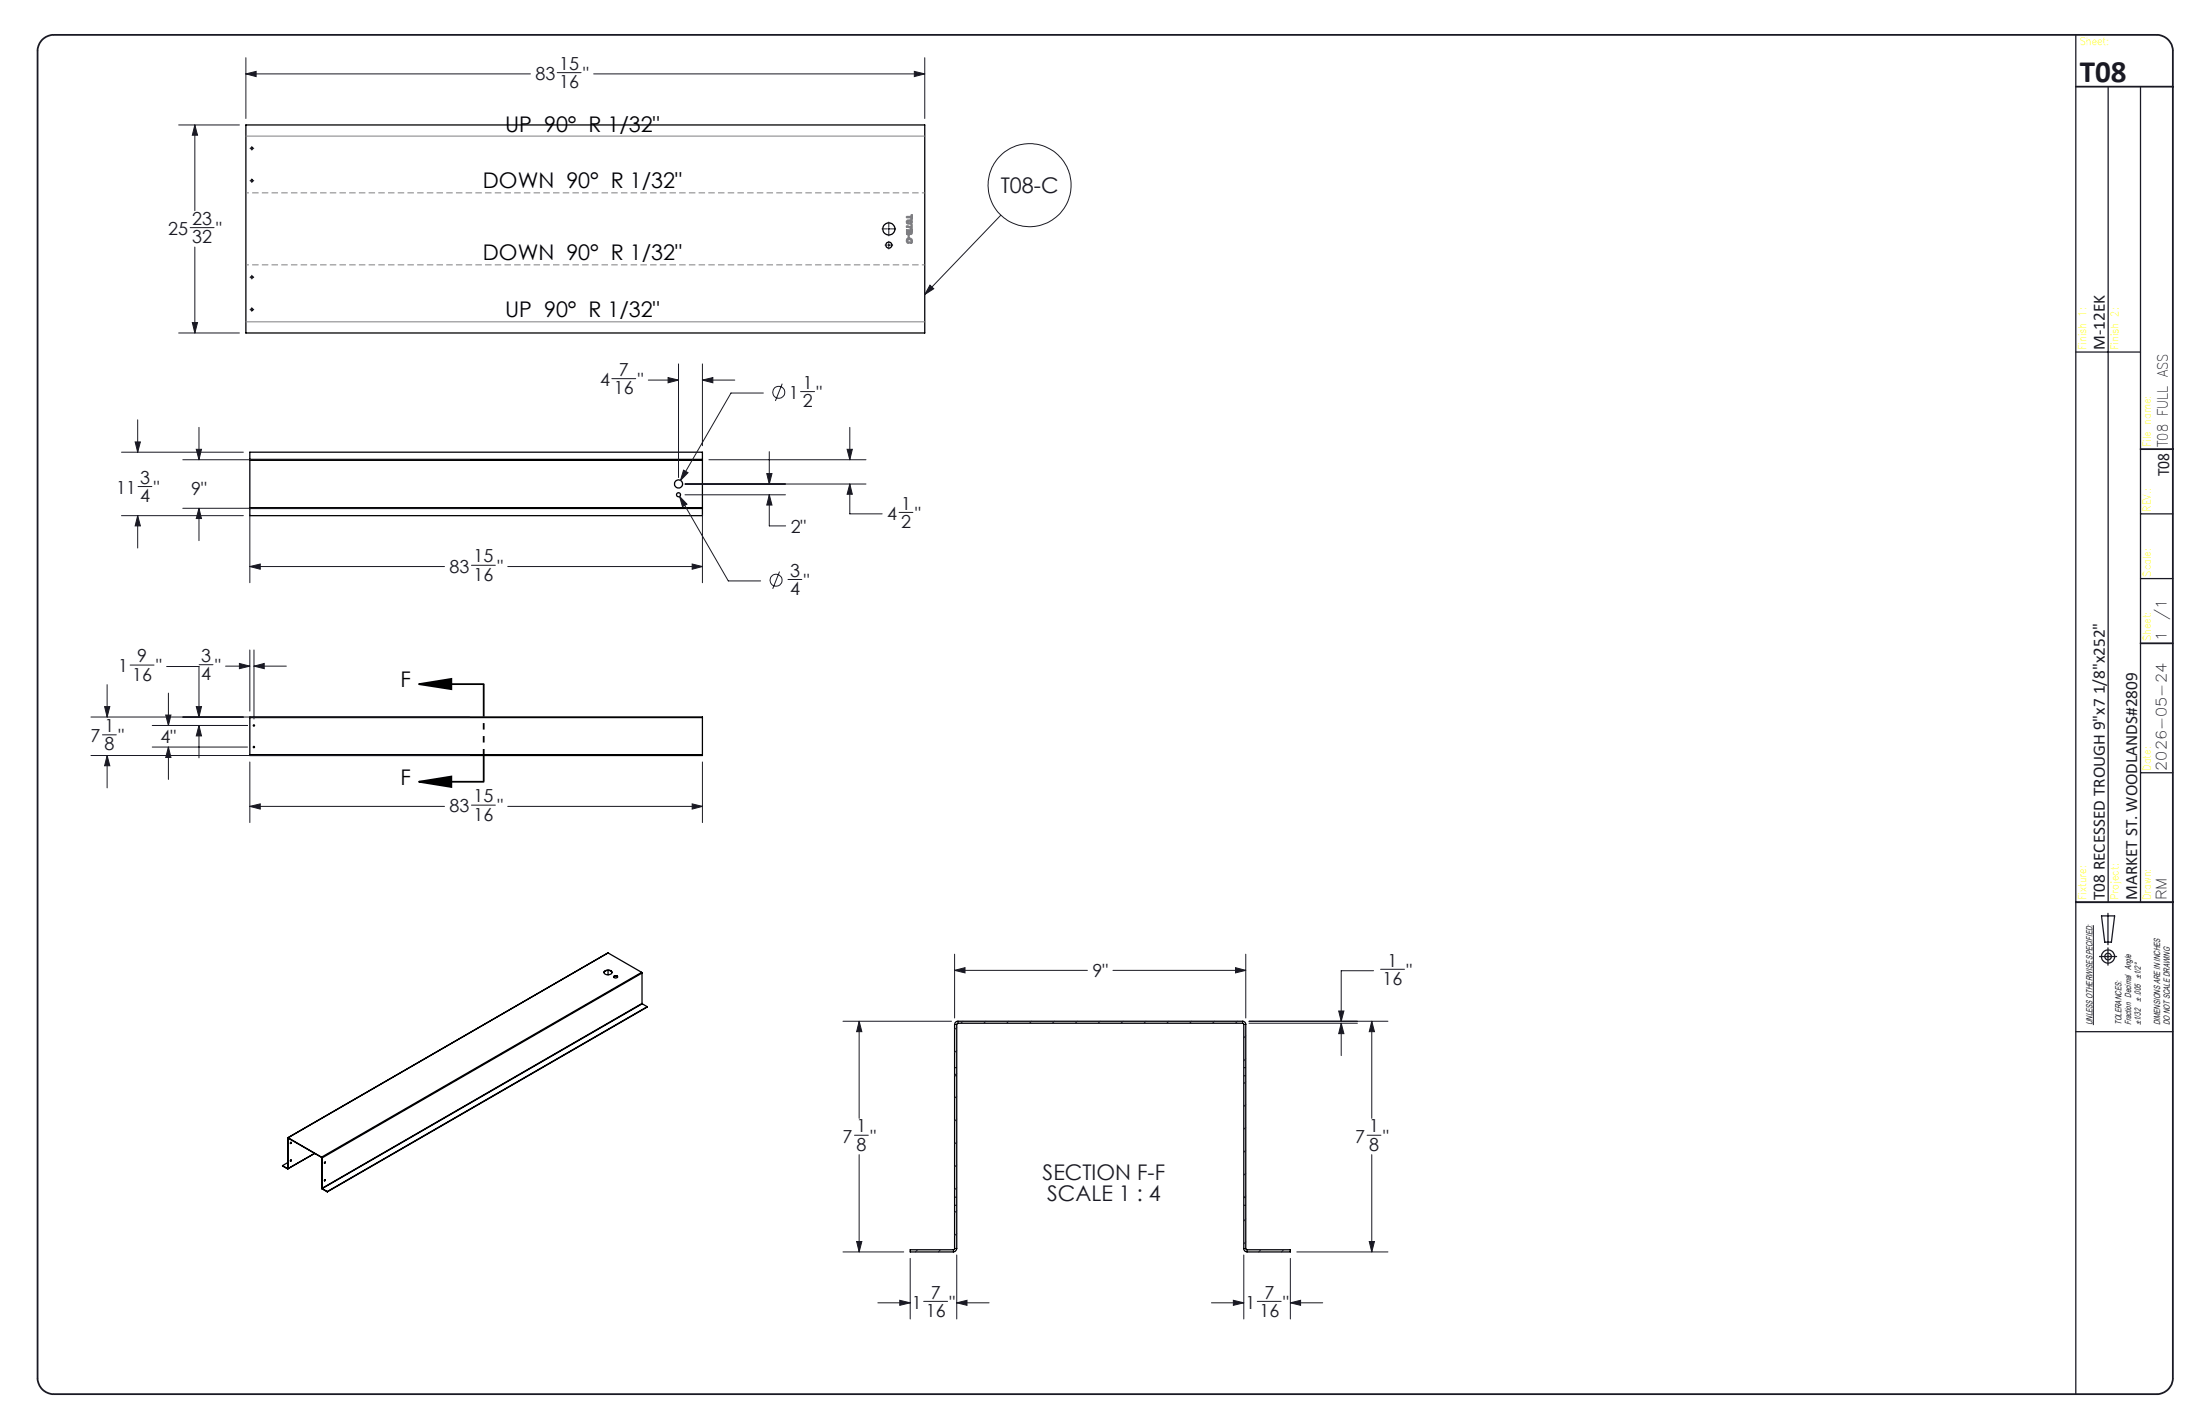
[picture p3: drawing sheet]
<svg xmlns="http://www.w3.org/2000/svg" width="432mm" height="279mm" viewBox="0 0 432 279" stroke-linecap="round" stroke-linejoin="round" font-family="sans-serif">
<g fill="none" stroke="#191924" stroke-width=".2">
<path d="M48.3 14.5l2-.5v1zM48.3 11.3v11.9M48.3 14.5h55.8M109.4 14.3h4.7M116.5 14.5h65M179.5 14l2 .5-2 .5zM181.5 11.3v11.9M35.1 24.5h11.9M38.2 24.5l.6 2h-1.1zM38.2 24.5v16.8M49.1 29.1h.1M49.1 35.5h.1"/>
<path d="M49.3 29.1h.3M49.3 35.5h.3M49.4 28.8h.1M49.4 29v.3M49.4 29.4v.1M49.4 35.1h.1M49.4 35.3v.3M49.4 35.8h.1M49.7 29.1h.1M49.7 35.5h.1M37.3 44.7h4.7M38.2 48.5v16.8"/>
<path d="M49.1 54.4h.1M49.3 54.4h.3M49.4 54v.1M49.4 54.2v.3M49.4 54.7v.1M49.7 54.4h.1M173.1 44.9h1M173.7 48.1h.4M174.3 48.1h.3M174.3 44.9h.3M174.4 43.6v1M174.4 44.8v.3"/>
<path d="M174.4 45.2v1.1M174.4 47.3v.5M174.4 47.9v.4M174.4 48.4v.5M174.8 48.1h.4M174.8 44.9h1M182.5 56l.8 .7-1.8 1.1zM196.4 42.2l-14.9 15.6M35.1 65.3h11.9M37.7 63.3h1.1l-.6 2zM49.1 60.7h.1M49.3 60.7h.3"/>
<path d="M49.4 60.4h.1M49.4 60.6v.3M49.4 61.1h.1M49.7 60.7h.1M120.1 74.3h4.7M127.2 74.6h6M131.1 74.1l2.1 .5-2.1 .5zM133.2 71.4v22.3M137.9 74.6l2-.5v1zM137.9 71.4v16.1M137.9 74.6h6.3M149.8 77.1h-6.3l-9.9 17.2"/>
<path d="M153.5 75.3l-1.3 3.4M157.1 76.8h2.8M23.8 88.7h24M26.5 86.7h1.1l-.6 2zM27 82.4v6.3M27.1 95.5h2.7M35.9 90.2h56.3M35.9 99.7h56.3M38.5 88.2h1l-.4 2zM39.1 99.7l.4 2h-1zM39.1 83.9v6.3M39.1 99.7v6.4"/>
<path d="M133.4 97.4l1.4 1.5-.9 .5zM133.4 97.4l9.5 16.6h6.4M134.2 92.3l.8 .4-1.4 1.6zM134.4 95h35.6M134.4 97.1h19.8M139.1 90.2h30.9M150.5 92.9h1l-.5 2.1zM151 97.1l.5 2h-1zM151 97.1v6.1h3.2M151 88.6v6.4M166.3 88.2h1l-.5 2zM166.8 95l.5 2h-1z"/>
<path d="M166.8 95v5.8h6.3M166.8 83.9v6.3M23.8 101.2h24M27 101.2l.6 2h-1.1zM27 101.2v6.3M49 111.2l2.1-.5v1zM49 101v13.3M49 111.2h38.2M92.5 110.9h4.7M99.7 111.2h38.2M135.9 110.7l2 .5-2 .5zM137.9 101v13.3"/>
<path d="M153 112.1l-1.3 3.4M154.7 113.7h2.7M176.5 100.5h2.7M20.5 138.6h1.1l-.6 2.1zM21 134.3v6.4M25.5 130.5h4.7M32.7 130.8h6.4v9.9M33.1 136v6.3M38.5 138.6h1l-.4 2.1zM39.1 130.4h2.7M44.3 130.7h4.7M47 130.2l2 .5-2 .5z"/>
<path d="M49 127.5v12M49.8 130.7l2.1-.5v1zM49.8 127.5v13.6M49.8 130.7h6.4M17.9 140.7h74.3M17.9 148.2h74.3M20.1 144.2h2.7M21 148.2l.6 2h-1.1zM21 148.2v6.4M29.9 142.3h18.7M29.9 146.6h18.7M32.5 140.3h1l-.4 2z"/>
<path d="M33.1 146.6l.4 2h-1zM33.1 146.6v6.3M39.1 142.3l.4 2.1h-1zM39.1 142.3v6.4M49 158.2l2.1-.5v1.1zM49 149.5v11.9M49 158.2h38.2M92.5 158h4.7M99.7 158.2h38.2M135.9 157.7l2 .5-2 .6zM137.9 149.5v11.9M187.4 190.4l2-.5v1z"/>
<path d="M187.4 187.2v12.5M187.4 190.4h26M218.4 190.4h26.1M242.5 189.9l2 .5-2 .5zM244.5 187.2v12.5M262.7 198.4h1.1l-.6 2zM269.6 190.5h-6.4v9.9M271 190.2h4.7M410.9 181.5v19.6M165.5 200.4h21.3M168.6 200.4l.6 2h-1.1zM168.6 200.4v19"/>
<path d="M187.8 201.6l-.4 .4M187.8 206.1l-.4 .4M187.8 210.6l-.4 .4M187.8 215.1l-.4 .4M187.8 219.6l-.4 .4M189 200.4l-.4 .4M193.5 200.4l-.4 .4M198 200.4l-.4 .4M202.5 200.4l-.4 .4M207 200.4l-.4 .4M211.5 200.4l-.4 .4M215.9 200.4l-.4 .4"/>
<path d="M220.5 200.4l-.5 .4M224.9 200.4l-.4 .4M229.4 200.4l-.4 .4M233.9 200.4l-.4 .4M238.4 200.4l-.4 .4M242.9 200.4l-.4 .4M244.5 203.2l-.4 .4M244.5 207.7l-.4 .4M244.5 212.2l-.4 .4M244.5 216.7l-.4 .4M245.1 200.4h27.3M245.1 200.8h21.3"/>
<path d="M263.2 200.8l.6 2h-1.1zM263.2 200.8v6.3M269.2 200.4l.6 2h-1.1zM269.2 200.4v19M167.7 222.7h2.7M168.6 226.6v19M187.8 224.1l-.4 .4M187.8 228.6l-.4 .4M187.8 233l-.4 .4M187.8 237.5l-.4 .4M244.5 221.2l-.4 .4M244.5 225.7l-.4 .4"/>
<path d="M244.5 230.2l-.4 .4M244.5 234.7l-.4 .4M244.5 239.1l-.4 .5M268.3 222.7h2.7M269.2 226.6v19M165.5 245.6h11.9M168.1 243.6h1.1l-.6 2zM172.3 255.6h6.3M176.6 255.1l2 .5-2 .5zM178.6 246.9v11.9M180.1 245.2l-.4 .4M181.3 255.3h4.7"/>
<path d="M184.6 245.2l-.4 .4M187.8 255.6l2-.5v1zM187.8 242l-.4 .4M187.8 246.2v12.6M187.8 255.6h6.3M237.8 255.6h6.3M242.1 255.1l2 .5-2 .5zM244.1 246.2v12.6M244.5 243.7l-.4 .4M246.8 255.3h4.7M247.4 245.2l-.3 .4M251.9 245.2l-.4 .4"/>
<path d="M253.3 255.6l2-.5v1zM253.3 255.6h6.3M253.3 246.9v11.9M254.5 245.6h17.9M268.7 243.6h1.1l-.6 2z"/>
<circle cx="202.1" cy="36.3" r="8.1"/>
<circle cx="152.8" cy="77" r="1.18"/>
<circle cx="152.3" cy="113.8" r="1.18"/>
</g>
<g fill="none" stroke="#191924" stroke-width=".25">
<path d="M407.4 6.8v266.7M413.8 17v160M420.1 17v160M407.4 69.1h12.7M420.1 113.5h6.4M420.1 100.8h6.4M420.1 151.6h6.4M407.4 177h19.1M412.5 179.7h2.5l-.6 5.2h-1.3zM413.7 179.2v6.1M412.1 187.7h3.3M413.7 186v3.4"/>
<path d="M407.4 202.4h19.1"/>
<circle cx="413.7" cy="187.7" r=".66"/>
<circle cx="413.8" cy="187.7" r="1.29"/>
</g>
<path d="M8.2 7.9a3.3 3.3 0 0 1 2.3-1.1h412.8a3.2 3.2 0 0 1 3.2 3.2v260.4a3.2 3.2 0 0 1-3.2 3.1h-412.8a3.2 3.2 0 0 1-3.1-3.1v-260.4a3.2 3.2 0 0 1 .8-2.1zM407.4 17h19.1M420.1 88.1h6.4M420.1 126.2h6.4M407.4 177h19.1" fill="none" stroke="#191924" stroke-width=".35"/>
<g fill="none" stroke="#000" stroke-width=".25">
<path d="M48.3 24.5h133.2v40.8h-133.2zM49 90.2v.1M49 99.6v.1M49 90.1v.1M49 99.7v.1M49 90.1v-1.4h88.9v1.4M49 99.8v1.4h88.9v-1.4M49 90.3v9.3M49 90.2h88.9M49 90.3h88.9M49 99.6h88.9M49 99.7h88.9"/>
<path d="M49 90.1h88.9M49 99.8h88.9M137.9 90.2v.1M137.9 99.6v.1M137.9 90.1v.1M137.9 99.7v.1M137.9 90.3v9.3M49 148.1l88.9 .1zM49 140.8v-.1h88.9v.1M49 140.8v7.4h88.9v-7.4M49 140.8h88.9M118.5 190.8a.96 .96 0 0 1 1.6 0"/>
<path d="M118.6 190.6a.93 .93 0 0 1 1.5 .3 .93 .93 0 0 1-1.6-.2zM119.3 187h.1M119.3 187l-62.8 36.2M119.3 187l-62.7 36.2M119.3 187l6.6 3.8M119.3 190.4v.9M120.4 191.7a.46 .46 0 0 1 .8 0M120.5 191.5a.34 .34 0 0 1 .4-.1 .34 .34 0 0 1 .2 .4h-.6zM125.9 190.8l.1 .1M125.9 190.8l-62.8 36.2M126 196.9v.1M126 190.9l-62.8 36.3"/>
<path d="M126 196.9l-62.8 36.3M126 190.9v6M126 197l-62.8 36.2M126 197l1 .5M127 197.5l-62.8 36.4M127 197.5l-62.8 36.3M187.5 200.7l.4-.3h56a.6 .6 0 0 1 .6 .6v44l.2 .2h8.6v.4h-8.5a.66 .66 0 0 1-.7-.6v-44l-.2-.2h-56l-.1 44.2a.73 .73 0 0 1-.7 .6h-8.5v-.4h8.6l.2-.1v-44.1zM55.5 228.7l.9 .6M56.4 229.3h.1M56.5 229.3h-.1M56.5 223.3h.1M56.5 223.3v6"/>
<path d="M56.5 229.3h.1M56.5 228.1l-1 .6M56.6 223.2l-.1 .1M56.6 223.3l6.5 3.8M56.6 223.2l-.1 6.1M56.6 223.2l6.5 3.8M57 227.6h.2l-.1 .2zM57 224.2h.2l-.1 .2zM57.1 224.1l-.1 .2M57.1 227.6l-.1 .2M61.8 226.3l-5.3 3M63.1 227l.1 .2"/>
<path d="M63.1 227.1v.1M63.1 227v.1M63.1 233.1l.1 .2M63.1 227.2h.1M63.1 227.2v5.9M63.1 233.1l.1 .1M63.2 233.2h.1M63.2 227.2v6M63.2 233.2v.1M63.2 233.2l1 .6M63.2 233.3l1 .6M63.8 228l-.1 .2"/>
<path d="M63.8 231.5l-.1 .2M64.2 233.8v.1"/>
<circle cx="49.4" cy="29.1" r=".19"/>
<circle cx="49.4" cy="35.5" r=".19"/>
<circle cx="49.5" cy="54.4" r=".19"/>
<circle cx="174.5" cy="48.1" r=".6"/>
<circle cx="174.5" cy="44.9" r="1.18"/>
<circle cx="49.5" cy="60.7" r=".19"/>
<circle cx="133.2" cy="97.1" r=".39"/>
<circle cx="133.2" cy="95" r=".8"/>
<circle cx="49.8" cy="146.6" r=".12"/>
<circle cx="49.8" cy="142.3" r=".12"/>
<circle cx="63.8" cy="228.1" r=".12"/>
<circle cx="63.8" cy="231.6" r=".12"/>
</g>
<g fill="none" stroke="#000" stroke-width=".2" stroke-dasharray="1.3 .6" stroke-linecap="butt">
<path d="M187.4 211.1h.4M187.8 201h-.4M187.8 209.5h-.4M188 200.4v.4M243.9 200.8v-.4M244.1 211.1h.4M244.5 201h-.4M244.5 209.5h-.4M187.4 236.5h.4M187.8 234.9h-.4M244.1 236.5h.4M244.5 234.9h-.4"/>
<path d="M187.1 245.2v.4M187.4 245h.4M244.5 245h-.4M244.8 245.2v.4"/>
</g>
<path d="M82.2 134.2l6.4-1v2zM82.2 134.2h12.7M82.2 153.4l6.4-1v2zM82.2 153.4h12.7" fill="none" stroke="#000" stroke-width=".35"/>
<path d="M177.9 42.5h.9l.1-.3 .1-.1v.9h-.1l-.1-.3h-.8zM178 44.3l.8 .4v-.5l.2-.1v.8h-.1l-.9-.3zM178 45.1h1l.1 .5a.29 .29 0 0 1-.2 .3 .29 .29 0 0 1-.4-.1 .32 .32 0 0 1-.4 .2 .32 .32 0 0 1-.2-.4zM178 47l.4-.3a.5 .5 0 0 1 .7 .4 .5 .5 0 0 1-.5 .6v-.1a.3 .3 0 0 0 .1-.5 .3 .3 0 0 0-.4-.1 .3 .3 0 0 0 0 .5 .17 .17 0 0 1 0 .3 .18 .18 0 0 1-.3-.2l-.1-.2zM178 43.3l.5-.2 .5 .3-.1 .5-.5 .1a.41 .41 0 0 1-.4-.3 .41 .41 0 0 1 0-.4zM178.1 43.5l.4-.1a.2 .2 0 0 1 .3 0 .2 .2 0 0 1-.1 .3h-.5zM178.1 45.3h.3l-.1 .5-.2-.2zM178.3 46.1l.1 .1v.4h-.1zM178.6 45.3h.3l-.1 .4h-.2z" fill="none" stroke="#808080" stroke-width=".25"/>
<path d="M94.9 134.2v19.2" fill="none" stroke="#000" stroke-width=".35" stroke-dasharray="6.3 1.3 1.3 1.3 1.3 1.3" stroke-dashoffset="-.1" stroke-linecap="butt"/>
<path d="M48.3 37.8h133.2M181.5 52h-133.2" fill="none" stroke="#808080" stroke-width=".2" stroke-dasharray="1.3 .6" stroke-dashoffset=".7" stroke-linecap="butt"/>
<path d="M48.3 26.7h133.2M48.3 63.1h133.2" fill="none" stroke="#808080" stroke-width=".2"/>
<path d="M82.2 134.2l6.4-1v2zM82.2 153.4l6.4-1v2z" fill="#000"/>
<g fill="#191924">
<path d="M182.5 56l.8 .7-1.8 1.1z"/>
<path d="M20.5 138.6h1.1l-.6 2.1zM21 148.2l.6 2h-1.1zM32.5 140.3h1l-.4 2zM33.1 146.6l.4 2h-1zM49.8 130.7l2.1-.5v1zM47 130.2l2 .5-2 .5zM39.1 142.3l.4 2.1h-1zM38.5 138.6h1l-.4 2.1zM135.9 157.7l2 .5-2 .6zM49 158.2l2.1-.5v1.1zM38.5 88.2h1l-.4 2zM39.1 99.7l.4 2h-1zM135.9 110.7l2 .5-2 .5zM49 111.2l2.1-.5v1zM27 101.2l.6 2h-1.1zM26.5 86.7h1.1l-.6 2zM134.2 92.3l-.6 2 1.4-1.6zM133.4 97.4l.5 2 .9-.5zM131.1 74.1l2.1 .5-2.1 .5zM137.9 74.6l2-.5v1zM166.8 95l.5 2h-1zM166.3 88.2h1l-.5 2zM151 97.1l.5 2h-1zM150.5 92.9h1l-.5 2.1zM176.6 255.1l2 .5-2 .5zM187.8 255.6l2-.5v1zM168.1 243.6h1.1l-.6 2zM168.6 200.4l.6 2h-1.1zM187.4 190.4l2-.5v1zM242.5 189.9l2 .5-2 .5zM269.2 200.4l.6 2h-1.1zM268.7 243.6h1.1l-.6 2zM242.1 255.1l2 .5-2 .5zM253.3 255.6l2-.5v1zM263.2 200.8l.6 2h-1.1zM262.7 198.4h1.1l-.6 2zM179.5 14l2 .5-2 .5zM48.3 14.5l2-.5v1zM38.2 24.5l.6 2h-1.1zM37.7 63.3h1.1l-.6 2z"/>
</g>
<text font-size="6.1" fill="#191924" x="408.2" y="16.1">T08</text>
<g font-size="4.2">
<text x="99.2" y="25.8">UP 90° R 1/32&quot;</text>
<text x="94.8" y="37">DOWN 90° R 1/32&quot;</text>
<text x="94.8" y="51">DOWN 90° R 1/32&quot;</text>
<text x="99.2" y="62.2">UP 90° R 1/32&quot;</text>
<text x="78.6" y="134.9">F</text>
<text x="78.6" y="154">F</text>
</g>
<g font-size="4.2" fill="#191924">
<text x="196.4" y="37.9">T08-C</text>
<text x="204.6" y="231.6">SECTION F-F</text>
<text x="205.5" y="235.7">SCALE 1 : 4</text>
</g>
<g font-size="3.5" fill="#191924">
<text x="105.1" y="15.7">83</text>
<text x="109.8" y="13.7">15</text>
<text x="109.8" y="17.3">16</text>
<text x="114.5" y="15.7">&quot;</text>
<text x="33" y="46.1">25</text>
<text x="37.7" y="44.1">23</text>
<text x="37.7" y="47.7">32</text>
<text x="42.4" y="46.1">&quot;</text>
<text x="117.8" y="75.8">4</text>
<text x="120.5" y="77.4">16</text>
<text x="121.5" y="73.8">7</text>
<text x="125.2" y="75.8">&quot;</text>
<text x="157.5" y="76.3">1</text>
<text x="154.8" y="78.3">1</text>
<text x="157.5" y="79.9">2</text>
<text x="160.3" y="78.3">&quot;</text>
<text x="27.5" y="94.9">3</text>
<text x="22.8" y="96.9">11</text>
<text x="27.5" y="98.5">4</text>
<text x="30.2" y="96.9">&quot;</text>
<text x="37.5" y="97">9&quot;</text>
<text x="176.9" y="100">1</text>
<text x="155.2" y="104.5">2&quot;</text>
<text x="174.1" y="102">4</text>
<text x="176.9" y="103.6">2</text>
<text x="179.6" y="102">&quot;</text>
<text x="88.2" y="112.3">83</text>
<text x="92.9" y="110.3">15</text>
<text x="92.9" y="114">16</text>
<text x="97.6" y="112.3">&quot;</text>
<text x="155.1" y="113.2">3</text>
<text x="155.1" y="116.8">4</text>
<text x="157.8" y="115.2">&quot;</text>
<text x="23.2" y="131.9">1</text>
<text x="26.9" y="130">9</text>
<text x="30.6" y="131.9">&quot;</text>
<text x="39.5" y="129.9">3</text>
<text x="42.2" y="131.9">&quot;</text>
<text x="25.9" y="133.6">16</text>
<text x="39.5" y="133.5">4</text>
<text x="20.5" y="143.6">1</text>
<text x="17.8" y="145.6">7</text>
<text x="20.5" y="147.2">8</text>
<text x="23.2" y="145.6">&quot;</text>
<text x="31.5" y="145.8">4&quot;</text>
<text x="88.2" y="159.4">83</text>
<text x="92.9" y="157.4">15</text>
<text x="92.9" y="161">16</text>
<text x="97.6" y="159.4">&quot;</text>
<text x="214.4" y="191.7">9&quot;</text>
<text x="272.4" y="189.6">1</text>
<text x="276.1" y="191.6">&quot;</text>
<text x="271.4" y="193.2">16</text>
<text x="165.4" y="224.2">7</text>
<text x="168.1" y="222.2">1</text>
<text x="168.1" y="225.8">8</text>
<text x="170.8" y="224.2">&quot;</text>
<text x="266" y="224.2">7</text>
<text x="268.7" y="222.2">1</text>
<text x="268.7" y="225.8">8</text>
<text x="271.5" y="224.2">&quot;</text>
<text x="179" y="256.8">1</text>
<text x="182.7" y="254.8">7</text>
<text x="186.4" y="256.8">&quot;</text>
<text x="244.4" y="256.8">1</text>
<text x="248.2" y="254.8">7</text>
<text x="251.9" y="256.8">&quot;</text>
<text x="181.7" y="258.4">16</text>
<text x="247.2" y="258.4">16</text>
</g>
<g font-size="3.4" fill="#191924">
<text x="413.1" y="68.7" transform="rotate(-90 413.1 68.7)">M-12EK</text>
<text x="425.7" y="93.4" transform="rotate(-90 425.7 93.4)">T08</text>
<text x="413.1" y="176.6" transform="rotate(-90 413.1 176.6)">T08 RECESSED TROUGH 9&quot;x7 1/8&quot;x252&quot;</text>
<text x="419.4" y="176.6" transform="rotate(-90 419.4 176.6)">MARKET ST. WOODLANDS#2809</text>
</g>
<g font-size="2.8" fill="#191924">
<text x="425.5" y="87.7" transform="rotate(-90 425.5 87.7)">T08 FULL ASS</text>
<text x="425.2" y="125.8" transform="rotate(-90 425.2 125.8)">1</text>
<text x="425.2" y="121.7" transform="rotate(-90 425.2 121.7)">/1</text>
<text x="425.2" y="151.2" transform="rotate(-90 425.2 151.2)">2026-05-24</text>
<text x="425.2" y="176.6" transform="rotate(-90 425.2 176.6)">RM</text>
</g>
<g font-size="2.1" fill="#ff0">
<text x="408.2" y="8.9">Sheet:</text>
<text x="409.5" y="68.7" transform="rotate(-90 409.5 68.7)">Finish 1:</text>
<text x="415.8" y="68.7" transform="rotate(-90 415.8 68.7)">Finish 2:</text>
<text x="422.2" y="87.7" transform="rotate(-90 422.2 87.7)">File name:</text>
<text x="422.2" y="100.4" transform="rotate(-90 422.2 100.4)">REV.:</text>
<text x="422.2" y="113.1" transform="rotate(-90 422.2 113.1)">Scale:</text>
<text x="422.2" y="125.8" transform="rotate(-90 422.2 125.8)">Sheet:</text>
<text x="422.2" y="151.2" transform="rotate(-90 422.2 151.2)">Date:</text>
<text x="409.5" y="176.6" transform="rotate(-90 409.5 176.6)">Fixture:</text>
<text x="415.8" y="176.6" transform="rotate(-90 415.8 176.6)">Project:</text>
<text x="422.2" y="176.6" transform="rotate(-90 422.2 176.6)">Drawn:</text>
</g>
<g font-size="1.7" fill="#191924">
<text x="420.2" y="196.6" transform="rotate(-90 420.2 196.6)">± .005 ±1/2°</text>
<text x="410.7" y="201.1" transform="rotate(-90 410.7 201.1)">UNLESS OTHERWISE SPECIFIED:</text>
<text x="416.4" y="201.1" transform="rotate(-90 416.4 201.1)">TOLERANCES:</text>
<text x="418.3" y="201.1" transform="rotate(-90 418.3 201.1)">Fraction Decimal Angle</text>
<text x="420.2" y="201.1" transform="rotate(-90 420.2 201.1)">±1/32</text>
<text x="424" y="201.1" transform="rotate(-90 424 201.1)">DIMENSIONS ARE IN INCHES</text>
<text x="425.9" y="201.1" transform="rotate(-90 425.9 201.1)">DO NOT SCALE DRAWING</text>
</g>
</svg>
